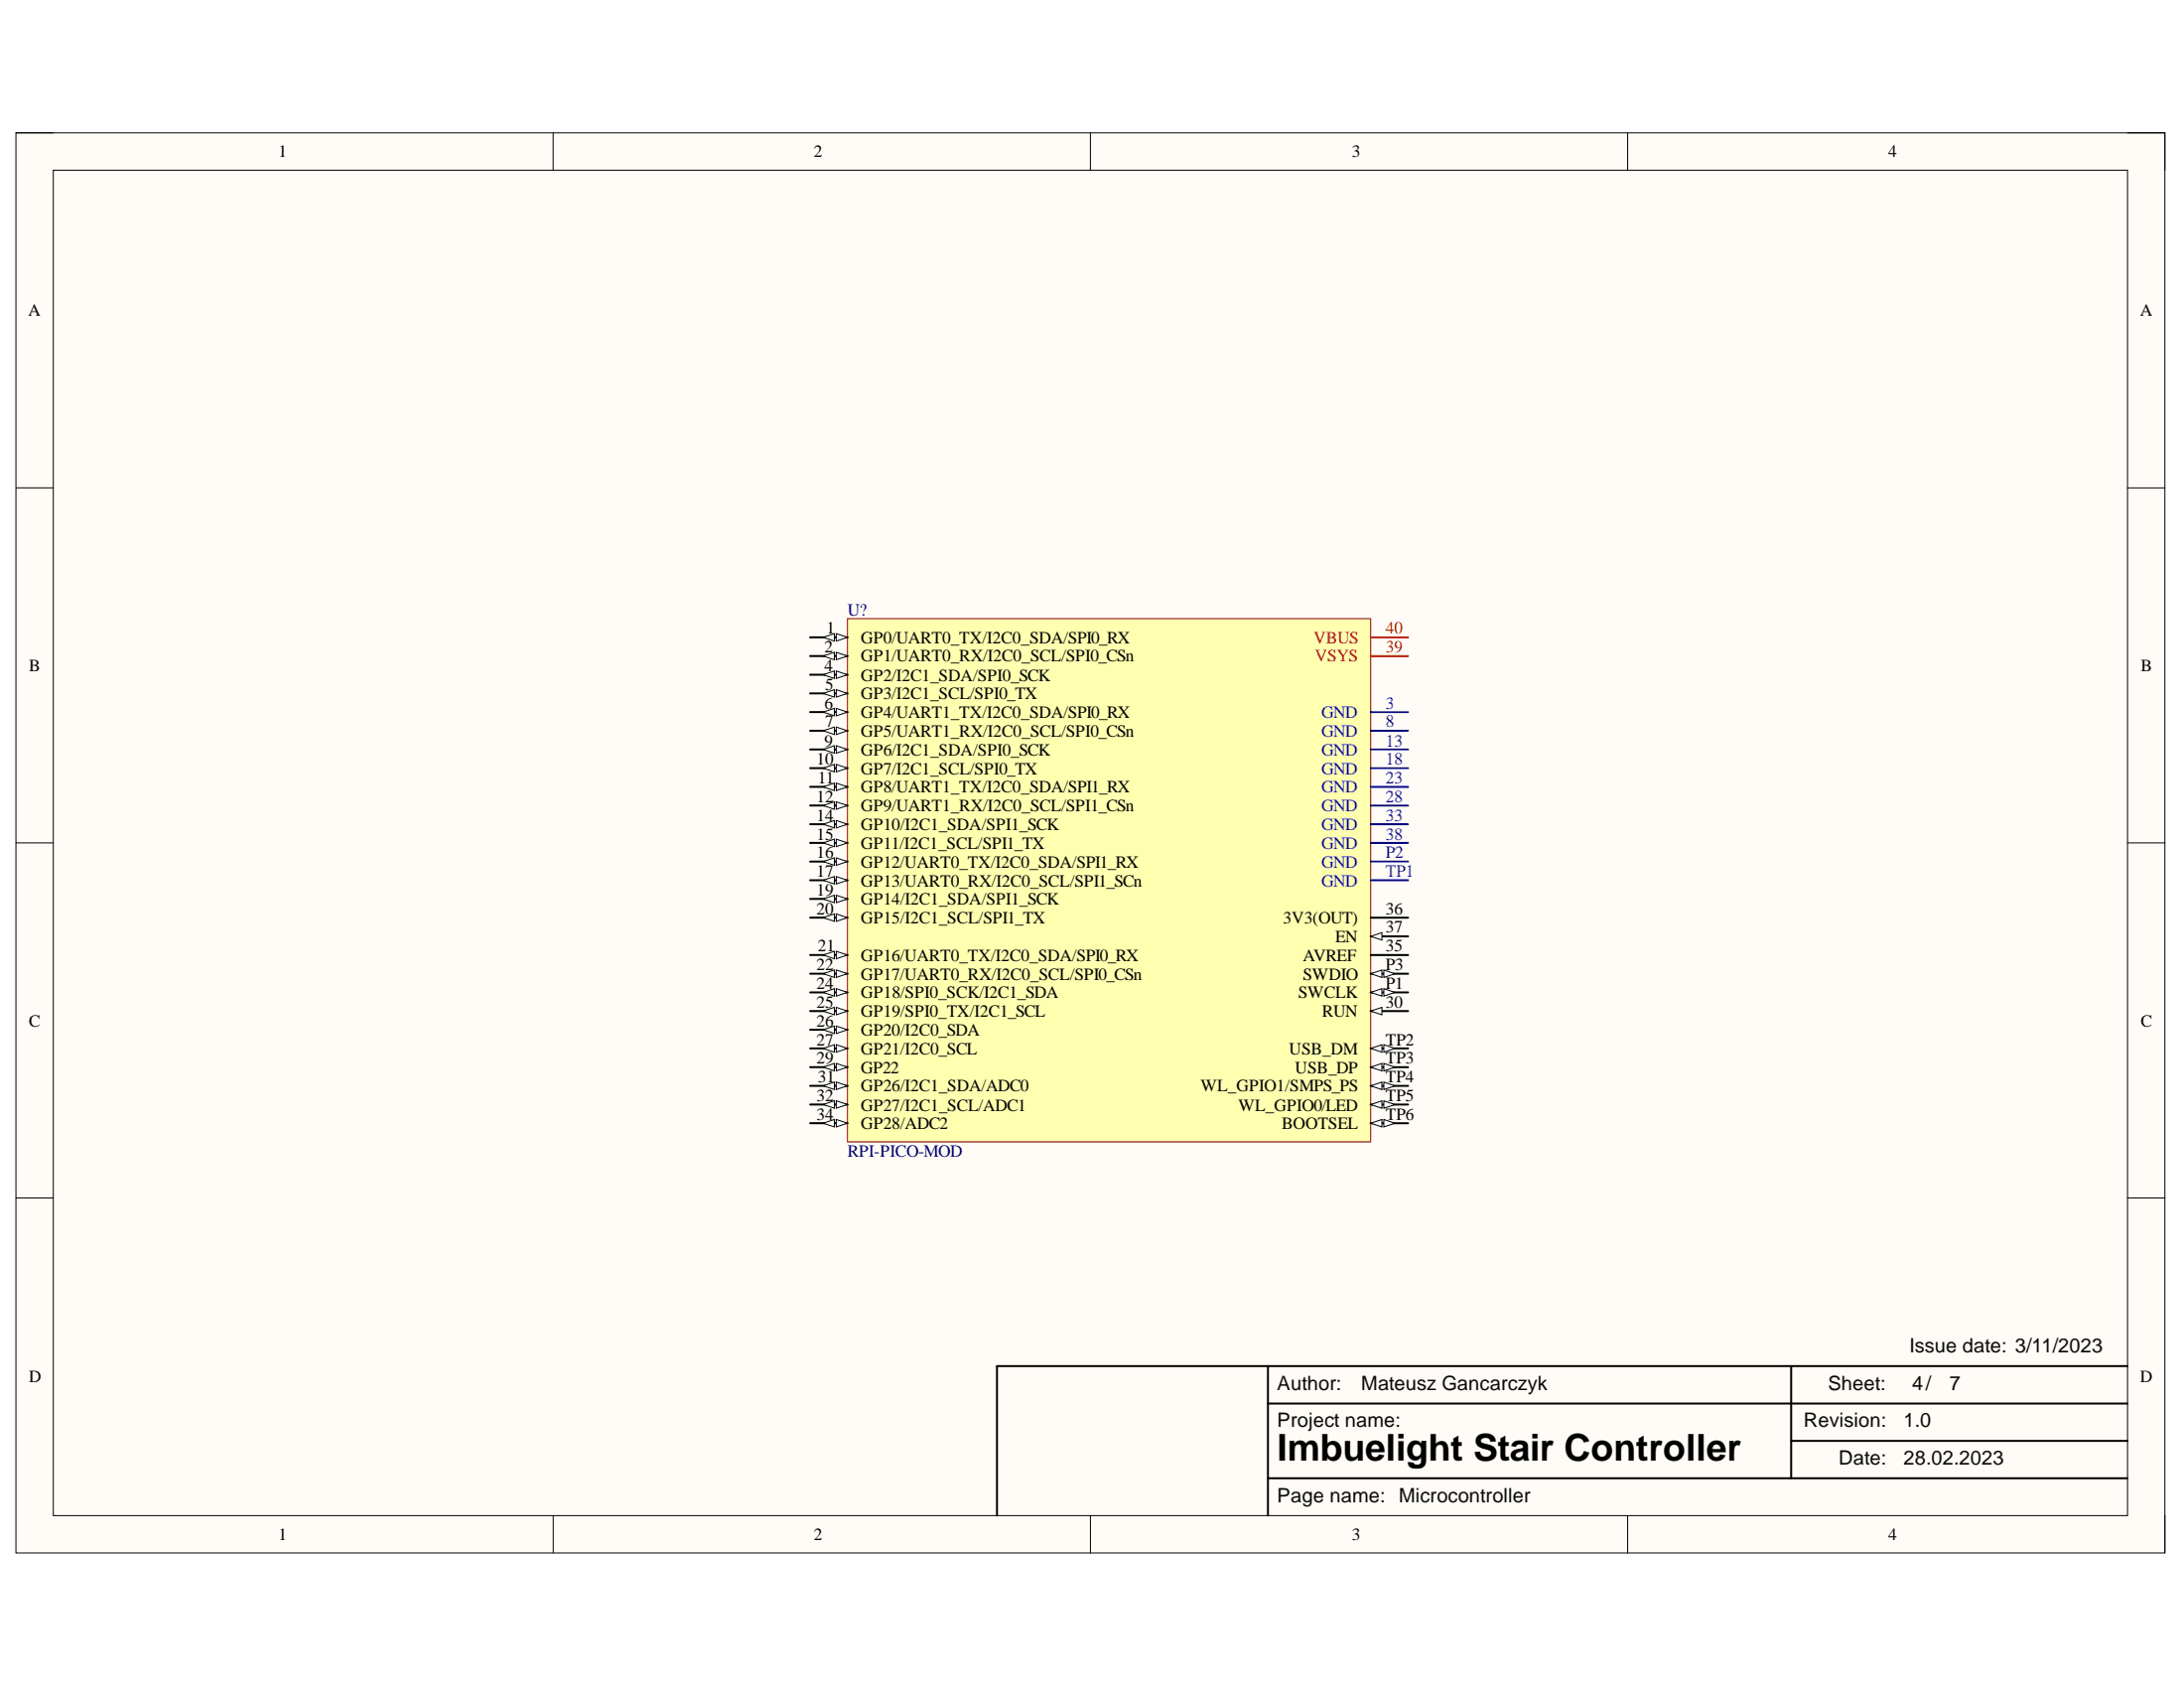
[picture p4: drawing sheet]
<svg xmlns="http://www.w3.org/2000/svg" width="279mm" height="216mm" viewBox="0 0 279 216" stroke-linecap="round" stroke-linejoin="round" font-family="sans-serif">
<path d="M2 17h275v181.6h-275z" fill-rule="evenodd" fill="#fffcf8"/>
<path d="M2 17h275v181.6h-275z" fill="none" stroke="#000" stroke-width=".13"/>
<path d="M6.8 21.8h265.4v172.1h-265.4z" fill-rule="evenodd" fill="#fffcf8"/>
<g fill="none" stroke="#000" stroke-width=".13">
<path d="M2 17h4.8M70.8 17v4.8M139.5 17v4.8M208.2 17v4.8M272.2 17h4.8v4.8M6.8 21.8h265.4v172.1h-265.4zM2 62.4h4.8M272.2 62.4h4.8M2 107.8h4.8M272.2 107.8h4.8M2 153.2h4.8M272.2 153.2h4.8"/>
<path d="M70.8 193.9v4.7M139.5 193.9v4.7M208.2 193.9v4.7M277 193.9v4.7"/>
</g>
<path d="M162.2 179.5h110M162.2 174.7v19.2M229.1 174.7v14.4M272.2 174.7h-144.7v19.2M162.2 189.1h110M229.1 184.3h43.1" fill="none" stroke="#000" stroke-width=".25"/>
<path d="M108.4 79.1h67v67h-67z" fill-rule="evenodd" fill="#ffffb0"/>
<path d="M108.4 79.1h67v67h-67z" fill="none" stroke="#800000" stroke-width=".13"/>
<path d="M103.6 81.5h4.8" fill="none" stroke="#000" stroke-width=".25"/>
<path d="M107 81l1.4 .5-1.4 .5z" fill="#f8fcff"/>
<path d="M107 81l1.4 .5-1.4 .5z" fill="none" stroke="#000" stroke-width=".13"/>
<path d="M105.3 81.5l1.4-.5v1z" fill="#f8fcff"/>
<path d="M105.3 81.5l1.4-.5v1z" fill="none" stroke="#000" stroke-width=".13"/>
<path d="M103.6 83.9h4.8" fill="none" stroke="#000" stroke-width=".25"/>
<path d="M107 83.4l1.4 .5-1.4 .5z" fill="#f8fcff"/>
<path d="M107 83.4l1.4 .5-1.4 .5z" fill="none" stroke="#000" stroke-width=".13"/>
<path d="M105.3 83.9l1.4-.5v1z" fill="#f8fcff"/>
<path d="M105.3 83.9l1.4-.5v1z" fill="none" stroke="#000" stroke-width=".13"/>
<path d="M175.4 91.1h4.7" fill="none" stroke="#00f" stroke-width=".25"/>
<path d="M103.6 86.3h4.8M103.6 88.7h4.8M103.6 91.1h4.8" fill="none" stroke="#000" stroke-width=".25"/>
<path d="M107 90.6l1.4 .5-1.4 .5z" fill="#f8fcff"/>
<path d="M107 90.6l1.4 .5-1.4 .5z" fill="none" stroke="#000" stroke-width=".13"/>
<path d="M105.3 91.1l1.4-.5v1z" fill="#f8fcff"/>
<path d="M105.3 91.1l1.4-.5v1z" fill="none" stroke="#000" stroke-width=".13"/>
<path d="M103.6 93.5h4.8" fill="none" stroke="#000" stroke-width=".25"/>
<path d="M107 93l1.4 .5-1.4 .4z" fill="#f8fcff"/>
<path d="M107 93l1.4 .5-1.4 .4z" fill="none" stroke="#000" stroke-width=".13"/>
<path d="M105.3 93.5l1.4-.5v.9z" fill="#f8fcff"/>
<path d="M105.3 93.5l1.4-.5v.9z" fill="none" stroke="#000" stroke-width=".13"/>
<path d="M175.4 93.5h4.7" fill="none" stroke="#00f" stroke-width=".25"/>
<path d="M103.6 95.9h4.8M103.6 98.2h4.8" fill="none" stroke="#000" stroke-width=".25"/>
<path d="M107 97.8l1.4 .4-1.4 .5z" fill="#f8fcff"/>
<path d="M107 97.8l1.4 .4-1.4 .5z" fill="none" stroke="#000" stroke-width=".13"/>
<path d="M105.3 98.2l1.4-.4v.9z" fill="#f8fcff"/>
<path d="M105.3 98.2l1.4-.4v.9z" fill="none" stroke="#000" stroke-width=".13"/>
<path d="M103.6 100.6h4.8" fill="none" stroke="#000" stroke-width=".25"/>
<path d="M107 100.2l1.4 .4-1.4 .5z" fill="#f8fcff"/>
<path d="M107 100.2l1.4 .4-1.4 .5z" fill="none" stroke="#000" stroke-width=".13"/>
<path d="M105.3 100.6l1.4-.4v.9z" fill="#f8fcff"/>
<path d="M105.3 100.6l1.4-.4v.9z" fill="none" stroke="#000" stroke-width=".13"/>
<path d="M103.6 103h4.8" fill="none" stroke="#000" stroke-width=".25"/>
<path d="M107 102.6l1.4 .4-1.4 .5z" fill="#f8fcff"/>
<path d="M107 102.6l1.4 .4-1.4 .5z" fill="none" stroke="#000" stroke-width=".13"/>
<path d="M105.3 103l1.4-.4v.9z" fill="#f8fcff"/>
<path d="M105.3 103l1.4-.4v.9z" fill="none" stroke="#000" stroke-width=".13"/>
<path d="M175.4 95.9h4.7" fill="none" stroke="#00f" stroke-width=".25"/>
<path d="M103.6 105.4h4.8" fill="none" stroke="#000" stroke-width=".25"/>
<path d="M107 104.9l1.4 .5-1.4 .5z" fill="#f8fcff"/>
<path d="M107 104.9l1.4 .5-1.4 .5z" fill="none" stroke="#000" stroke-width=".13"/>
<path d="M105.3 105.4l1.4-.5v1z" fill="#f8fcff"/>
<path d="M105.3 105.4l1.4-.5v1z" fill="none" stroke="#000" stroke-width=".13"/>
<path d="M103.6 107.8h4.8" fill="none" stroke="#000" stroke-width=".25"/>
<path d="M107 107.3l1.4 .5-1.4 .5z" fill="#f8fcff"/>
<path d="M107 107.3l1.4 .5-1.4 .5z" fill="none" stroke="#000" stroke-width=".13"/>
<path d="M105.3 107.8l1.4-.5v1z" fill="#f8fcff"/>
<path d="M105.3 107.8l1.4-.5v1z" fill="none" stroke="#000" stroke-width=".13"/>
<path d="M103.6 110.2h4.8" fill="none" stroke="#000" stroke-width=".25"/>
<path d="M107 109.7l1.4 .5-1.4 .5z" fill="#f8fcff"/>
<path d="M107 109.7l1.4 .5-1.4 .5z" fill="none" stroke="#000" stroke-width=".13"/>
<path d="M105.3 110.2l1.4-.5v1z" fill="#f8fcff"/>
<path d="M105.3 110.2l1.4-.5v1z" fill="none" stroke="#000" stroke-width=".13"/>
<path d="M103.6 112.6h4.8" fill="none" stroke="#000" stroke-width=".25"/>
<path d="M107 112.1l1.4 .5-1.4 .5z" fill="#f8fcff"/>
<path d="M107 112.1l1.4 .5-1.4 .5z" fill="none" stroke="#000" stroke-width=".13"/>
<path d="M105.3 112.6l1.4-.5v1z" fill="#f8fcff"/>
<path d="M105.3 112.6l1.4-.5v1z" fill="none" stroke="#000" stroke-width=".13"/>
<path d="M175.4 98.3h4.7" fill="none" stroke="#00f" stroke-width=".25"/>
<path d="M103.6 115h4.8" fill="none" stroke="#000" stroke-width=".25"/>
<path d="M107 114.5l1.4 .5-1.4 .5z" fill="#f8fcff"/>
<path d="M107 114.5l1.4 .5-1.4 .5z" fill="none" stroke="#000" stroke-width=".13"/>
<path d="M105.3 115l1.4-.5v1z" fill="#f8fcff"/>
<path d="M105.3 115l1.4-.5v1z" fill="none" stroke="#000" stroke-width=".13"/>
<path d="M103.6 117.4h4.8" fill="none" stroke="#000" stroke-width=".25"/>
<path d="M107 116.9l1.4 .5-1.4 .4z" fill="#f8fcff"/>
<path d="M107 116.9l1.4 .5-1.4 .4z" fill="none" stroke="#000" stroke-width=".13"/>
<path d="M105.3 117.4l1.4-.5v.9z" fill="#f8fcff"/>
<path d="M105.3 117.4l1.4-.5v.9z" fill="none" stroke="#000" stroke-width=".13"/>
<path d="M103.6 122.1h4.8" fill="none" stroke="#000" stroke-width=".25"/>
<path d="M107 121.7l1.4 .4-1.4 .5z" fill="#f8fcff"/>
<path d="M107 121.7l1.4 .4-1.4 .5z" fill="none" stroke="#000" stroke-width=".13"/>
<path d="M105.3 122.1l1.4-.4v.9z" fill="#f8fcff"/>
<path d="M105.3 122.1l1.4-.4v.9z" fill="none" stroke="#000" stroke-width=".13"/>
<path d="M103.6 124.5h4.8" fill="none" stroke="#000" stroke-width=".25"/>
<path d="M107 124.1l1.4 .4-1.4 .5z" fill="#f8fcff"/>
<path d="M107 124.1l1.4 .4-1.4 .5z" fill="none" stroke="#000" stroke-width=".13"/>
<path d="M105.3 124.5l1.4-.4v.9z" fill="#f8fcff"/>
<path d="M105.3 124.5l1.4-.4v.9z" fill="none" stroke="#000" stroke-width=".13"/>
<path d="M175.4 100.6h4.7" fill="none" stroke="#00f" stroke-width=".25"/>
<path d="M103.6 126.9h4.8" fill="none" stroke="#000" stroke-width=".25"/>
<path d="M107 126.5l1.4 .4-1.4 .5z" fill="#f8fcff"/>
<path d="M107 126.5l1.4 .4-1.4 .5z" fill="none" stroke="#000" stroke-width=".13"/>
<path d="M105.3 126.9l1.4-.4v.9z" fill="#f8fcff"/>
<path d="M105.3 126.9l1.4-.4v.9z" fill="none" stroke="#000" stroke-width=".13"/>
<path d="M103.6 129.3h4.8" fill="none" stroke="#000" stroke-width=".25"/>
<path d="M107 128.8l1.4 .5-1.4 .5z" fill="#f8fcff"/>
<path d="M107 128.8l1.4 .5-1.4 .5z" fill="none" stroke="#000" stroke-width=".13"/>
<path d="M105.3 129.3l1.4-.5v1z" fill="#f8fcff"/>
<path d="M105.3 129.3l1.4-.5v1z" fill="none" stroke="#000" stroke-width=".13"/>
<path d="M103.6 131.7h4.8" fill="none" stroke="#000" stroke-width=".25"/>
<path d="M107 131.2l1.4 .5-1.4 .5z" fill="#f8fcff"/>
<path d="M107 131.2l1.4 .5-1.4 .5z" fill="none" stroke="#000" stroke-width=".13"/>
<path d="M105.3 131.7l1.4-.5v1z" fill="#f8fcff"/>
<path d="M105.3 131.7l1.4-.5v1z" fill="none" stroke="#000" stroke-width=".13"/>
<path d="M103.6 134.1h4.8" fill="none" stroke="#000" stroke-width=".25"/>
<path d="M107 133.6l1.4 .5-1.4 .5z" fill="#f8fcff"/>
<path d="M107 133.6l1.4 .5-1.4 .5z" fill="none" stroke="#000" stroke-width=".13"/>
<path d="M105.3 134.1l1.4-.5v1z" fill="#f8fcff"/>
<path d="M105.3 134.1l1.4-.5v1z" fill="none" stroke="#000" stroke-width=".13"/>
<path d="M175.4 103h4.7" fill="none" stroke="#00f" stroke-width=".25"/>
<path d="M103.6 136.5h4.8" fill="none" stroke="#000" stroke-width=".25"/>
<path d="M107 136l1.4 .5-1.4 .5z" fill="#f8fcff"/>
<path d="M107 136l1.4 .5-1.4 .5z" fill="none" stroke="#000" stroke-width=".13"/>
<path d="M105.3 136.5l1.4-.5v1z" fill="#f8fcff"/>
<path d="M105.3 136.5l1.4-.5v1z" fill="none" stroke="#000" stroke-width=".13"/>
<path d="M175.4 129.3h4.7" fill="none" stroke="#000" stroke-width=".25"/>
<path d="M175.4 129.3l1.4-.5v1z" fill="#f8fcff"/>
<path d="M175.4 129.3l1.4-.5v1z" fill="none" stroke="#000" stroke-width=".13"/>
<path d="M103.6 138.9h4.8" fill="none" stroke="#000" stroke-width=".25"/>
<path d="M107 138.4l1.4 .5-1.4 .5z" fill="#f8fcff"/>
<path d="M107 138.4l1.4 .5-1.4 .5z" fill="none" stroke="#000" stroke-width=".13"/>
<path d="M105.3 138.9l1.4-.5v1z" fill="#f8fcff"/>
<path d="M105.3 138.9l1.4-.5v1z" fill="none" stroke="#000" stroke-width=".13"/>
<path d="M103.6 141.3h4.8" fill="none" stroke="#000" stroke-width=".25"/>
<path d="M107 140.8l1.4 .5-1.4 .4z" fill="#f8fcff"/>
<path d="M107 140.8l1.4 .5-1.4 .4z" fill="none" stroke="#000" stroke-width=".13"/>
<path d="M105.3 141.3l1.4-.5v.9z" fill="#f8fcff"/>
<path d="M105.3 141.3l1.4-.5v.9z" fill="none" stroke="#000" stroke-width=".13"/>
<path d="M175.4 105.4h4.7" fill="none" stroke="#00f" stroke-width=".25"/>
<path d="M103.6 143.7h4.8" fill="none" stroke="#000" stroke-width=".25"/>
<path d="M107 143.2l1.4 .5-1.4 .4z" fill="#f8fcff"/>
<path d="M107 143.2l1.4 .5-1.4 .4z" fill="none" stroke="#000" stroke-width=".13"/>
<path d="M105.3 143.7l1.4-.5v.9z" fill="#f8fcff"/>
<path d="M105.3 143.7l1.4-.5v.9z" fill="none" stroke="#000" stroke-width=".13"/>
<path d="M175.4 117.4h4.7M175.4 119.8h4.7M175.4 122.2h4.7" fill="none" stroke="#000" stroke-width=".25"/>
<path d="M175.4 119.8l1.4-.5v.9z" fill="#f8fcff"/>
<path d="M175.4 119.8l1.4-.5v.9z" fill="none" stroke="#000" stroke-width=".13"/>
<path d="M175.4 107.8h4.7" fill="none" stroke="#00f" stroke-width=".25"/>
<path d="M175.4 83.9h4.7M175.4 81.5h4.7" fill="none" stroke="#f00" stroke-width=".25"/>
<path d="M175.4 126.9h4.7" fill="none" stroke="#000" stroke-width=".25"/>
<path d="M175.4 126.9l1.4-.4v.9z" fill="#f8fcff"/>
<path d="M175.4 126.9l1.4-.4v.9z" fill="none" stroke="#000" stroke-width=".13"/>
<path d="M177 126.5l1.5 .4-1.5 .5z" fill="#f8fcff"/>
<path d="M177 126.5l1.5 .4-1.5 .5z" fill="none" stroke="#000" stroke-width=".13"/>
<path d="M175.4 110.2h4.7" fill="none" stroke="#00f" stroke-width=".25"/>
<path d="M175.4 124.5h4.7" fill="none" stroke="#000" stroke-width=".25"/>
<path d="M175.4 124.5l1.4-.4v.9z" fill="#f8fcff"/>
<path d="M175.4 124.5l1.4-.4v.9z" fill="none" stroke="#000" stroke-width=".13"/>
<path d="M177 124.1l1.5 .4-1.5 .5z" fill="#f8fcff"/>
<path d="M177 124.1l1.5 .4-1.5 .5z" fill="none" stroke="#000" stroke-width=".13"/>
<path d="M175.4 112.6h4.7" fill="none" stroke="#00f" stroke-width=".25"/>
<path d="M175.4 134.1h4.7" fill="none" stroke="#000" stroke-width=".25"/>
<path d="M175.4 134.1l1.4-.5v1z" fill="#f8fcff"/>
<path d="M175.4 134.1l1.4-.5v1z" fill="none" stroke="#000" stroke-width=".13"/>
<path d="M177 133.6l1.5 .5-1.5 .5z" fill="#f8fcff"/>
<path d="M177 133.6l1.5 .5-1.5 .5z" fill="none" stroke="#000" stroke-width=".13"/>
<path d="M175.4 136.5h4.7" fill="none" stroke="#000" stroke-width=".25"/>
<path d="M175.4 136.5l1.4-.5v1z" fill="#f8fcff"/>
<path d="M175.4 136.5l1.4-.5v1z" fill="none" stroke="#000" stroke-width=".13"/>
<path d="M177 136l1.5 .5-1.5 .5z" fill="#f8fcff"/>
<path d="M177 136l1.5 .5-1.5 .5z" fill="none" stroke="#000" stroke-width=".13"/>
<path d="M175.4 138.9h4.7" fill="none" stroke="#000" stroke-width=".25"/>
<path d="M175.4 138.9l1.4-.5v1z" fill="#f8fcff"/>
<path d="M175.4 138.9l1.4-.5v1z" fill="none" stroke="#000" stroke-width=".13"/>
<path d="M177 138.4l1.5 .5-1.5 .5z" fill="#f8fcff"/>
<path d="M177 138.4l1.5 .5-1.5 .5z" fill="none" stroke="#000" stroke-width=".13"/>
<path d="M175.4 141.3h4.7" fill="none" stroke="#000" stroke-width=".25"/>
<path d="M175.4 141.3l1.4-.5v1z" fill="#f8fcff"/>
<path d="M175.4 141.3l1.4-.5v1z" fill="none" stroke="#000" stroke-width=".13"/>
<path d="M177 140.8l1.5 .5-1.5 .5z" fill="#f8fcff"/>
<path d="M177 140.8l1.5 .5-1.5 .5z" fill="none" stroke="#000" stroke-width=".13"/>
<path d="M175.4 143.7h4.7" fill="none" stroke="#000" stroke-width=".25"/>
<path d="M175.4 143.7l1.4-.5v.9z" fill="#f8fcff"/>
<path d="M175.4 143.7l1.4-.5v.9z" fill="none" stroke="#000" stroke-width=".13"/>
<path d="M177 143.2l1.5 .5-1.5 .4z" fill="#f8fcff"/>
<path d="M177 143.2l1.5 .5-1.5 .4z" fill="none" stroke="#000" stroke-width=".13"/>
<text font-size="4.7" x="163.4" y="186.9">Imbuelight Stair Controller</text>
<g font-size="2.5" fill="#080d02">
<text x="244.3" y="173">Issue date: 3/11/2023</text>
<text x="163.4" y="177.8">Author:</text>
<text x="174.1" y="177.8">Mateusz Gancarczyk</text>
<text x="233.9" y="177.8">Sheet:</text>
<text x="244.6" y="177.8">4/</text>
<text x="249.4" y="177.8">7</text>
<text x="163.4" y="182.6">Project name:</text>
<text x="230.7" y="182.6">Revision:</text>
<text x="243.5" y="182.6">1.0</text>
<text x="235.2" y="187.4">Date:</text>
<text x="243.5" y="187.4">28.02.2023</text>
<text x="163.4" y="192.1">Page name: Microcontroller</text>
</g>
<g font-size="2.2">
<text x="35.6" y="20.1">1</text>
<text x="104.1" y="20.1">2</text>
<text x="173" y="20.1">3</text>
<text x="241.6" y="20.1">4</text>
<text x="3.6" y="40.4">A</text>
<text x="273.8" y="40.4">A</text>
<text x="105.5" y="83.5">2</text>
<text x="105.7" y="81.1">1</text>
<text x="110.1" y="82.3">GP0/UART0_TX/I2C0_SDA/SPI0_RX</text>
<text x="3.7" y="85.8">B</text>
<text x="105.5" y="85.8">4</text>
<text x="105.6" y="88.3">5</text>
<text x="110.1" y="84.6">GP1/UART0_RX/I2C0_SCL/SPI0_CSn</text>
<text x="110.1" y="87.1">GP2/I2C1_SDA/SPI0_SCK</text>
<text x="110.1" y="89.5">GP3/I2C1_SCL/SPI0_TX</text>
<text x="273.9" y="85.8">B</text>
<text x="105.5" y="90.6">6</text>
<text x="105.5" y="95.5">9</text>
<text x="105.6" y="93">7</text>
<text x="110.1" y="91.8">GP4/UART1_TX/I2C0_SDA/SPI0_RX</text>
<text x="110.1" y="94.2">GP5/UART1_RX/I2C0_SCL/SPI0_CSn</text>
<text x="104.5" y="97.8">10</text>
<text x="104.6" y="100.2">11</text>
<text x="110.1" y="96.6">GP6/I2C1_SDA/SPI0_SCK</text>
<text x="110.1" y="99">GP7/I2C1_SCL/SPI0_TX</text>
<text x="110.1" y="101.4">GP8/UART1_TX/I2C0_SDA/SPI1_RX</text>
<text x="104.5" y="102.6">12</text>
<text x="104.5" y="105">14</text>
<text x="104.5" y="107.4">15</text>
<text x="110.1" y="103.8">GP9/UART1_RX/I2C0_SCL/SPI1_CSn</text>
<text x="110.1" y="106.2">GP10/I2C1_SDA/SPI1_SCK</text>
<text x="104.5" y="109.8">16</text>
<text x="104.5" y="112.1">17</text>
<text x="110.1" y="108.6">GP11/I2C1_SCL/SPI1_TX</text>
<text x="110.1" y="110.9">GP12/UART0_TX/I2C0_SDA/SPI1_RX</text>
<text x="110.1" y="113.4">GP13/UART0_RX/I2C0_SCL/SPI1_SCn</text>
<text x="104.5" y="114.6">19</text>
<text x="104.5" y="116.9">20</text>
<text x="110.1" y="115.8">GP14/I2C1_SDA/SPI1_SCK</text>
<text x="110.1" y="118.1">GP15/I2C1_SCL/SPI1_TX</text>
<text x="164.2" y="118.1">3V3(OUT)</text>
<text x="177.3" y="116.9">36</text>
<text x="177.3" y="119.3">37</text>
<text x="104.5" y="124.1">22</text>
<text x="104.6" y="121.7">21</text>
<text x="110.1" y="122.9">GP16/UART0_TX/I2C0_SDA/SPI0_RX</text>
<text x="110.1" y="125.3">GP17/UART0_RX/I2C0_SCL/SPI0_CSn</text>
<text x="166.7" y="122.9">AVREF</text>
<text x="166.7" y="125.3">SWDIO</text>
<text x="170.8" y="120.5">EN</text>
<text x="177.3" y="121.7">35</text>
<text x="177.3" y="124.1">P3</text>
<text x="3.7" y="131.3">C</text>
<text x="104.5" y="126.5">24</text>
<text x="104.5" y="128.9">25</text>
<text x="104.5" y="131.3">26</text>
<text x="110.1" y="127.7">GP18/SPI0_SCK/I2C1_SDA</text>
<text x="110.1" y="130">GP19/SPI0_TX/I2C1_SCL</text>
<text x="166.1" y="127.7">SWCLK</text>
<text x="169.2" y="130">RUN</text>
<text x="177.3" y="128.9">30</text>
<text x="177.3" y="126.5">P1</text>
<text x="273.9" y="131.3">C</text>
<text x="104.5" y="133.7">27</text>
<text x="104.5" y="136.1">29</text>
<text x="110.1" y="132.5">GP20/I2C0_SDA</text>
<text x="110.1" y="134.9">GP21/I2C0_SCL</text>
<text x="110.1" y="137.2">GP22</text>
<text x="164.9" y="134.9">USB_DM</text>
<text x="165.7" y="137.2">USB_DP</text>
<text x="177.3" y="133.7">TP2</text>
<text x="177.3" y="136.1">TP3</text>
<text x="104.5" y="140.9">32</text>
<text x="104.5" y="143.2">34</text>
<text x="104.6" y="138.4">31</text>
<text x="110.1" y="139.6">GP26/I2C1_SDA/ADC0</text>
<text x="110.1" y="142.1">GP27/I2C1_SCL/ADC1</text>
<text x="153.6" y="139.6">WL_GPIO1/SMPS_PS</text>
<text x="158.4" y="142.1">WL_GPIO0/LED</text>
<text x="177.3" y="138.4">TP4</text>
<text x="177.3" y="140.9">TP5</text>
<text x="177.3" y="143.2">TP6</text>
<text x="110.1" y="144.4">GP28/ADC2</text>
<text x="164" y="144.4">BOOTSEL</text>
<text x="3.7" y="176.7">D</text>
<text x="273.8" y="176.7">D</text>
<text x="35.6" y="197">1</text>
<text x="104.1" y="197">2</text>
<text x="173" y="197">3</text>
<text x="241.6" y="197">4</text>
</g>
<g font-size="2.2" fill="#000080">
<text x="108.4" y="78.7">U?</text>
<text x="108.4" y="148">RPI-PICO-MOD</text>
</g>
<g font-size="2.2" fill="#f00">
<text x="168.1" y="82.3">VBUS</text>
<text x="177.3" y="83.5">39</text>
<text x="177.3" y="81.1">40</text>
<text x="168.2" y="84.6">VSYS</text>
</g>
<g font-size="2.2" fill="#00f">
<text x="169.1" y="91.8">GND</text>
<text x="169.1" y="94.2">GND</text>
<text x="177.3" y="90.6">3</text>
<text x="177.3" y="93">8</text>
<text x="177.3" y="95.5">13</text>
<text x="169.1" y="96.6">GND</text>
<text x="169.1" y="99">GND</text>
<text x="169.1" y="101.4">GND</text>
<text x="177.3" y="97.8">18</text>
<text x="177.3" y="100.2">23</text>
<text x="169.1" y="103.8">GND</text>
<text x="169.1" y="106.2">GND</text>
<text x="177.3" y="102.6">28</text>
<text x="177.3" y="105">33</text>
<text x="177.3" y="107.4">38</text>
<text x="169.1" y="108.6">GND</text>
<text x="169.1" y="110.9">GND</text>
<text x="169.1" y="113.4">GND</text>
<text x="177.3" y="109.8">P2</text>
<text x="177.3" y="112.1">TP1</text>
</g>
<g font-size="1.1">
<text x="103" y="86.5">PIU?04</text>
<text x="103" y="88.9">PIU?05</text>
<text x="103" y="96">PIU?09</text>
</g>
</svg>
